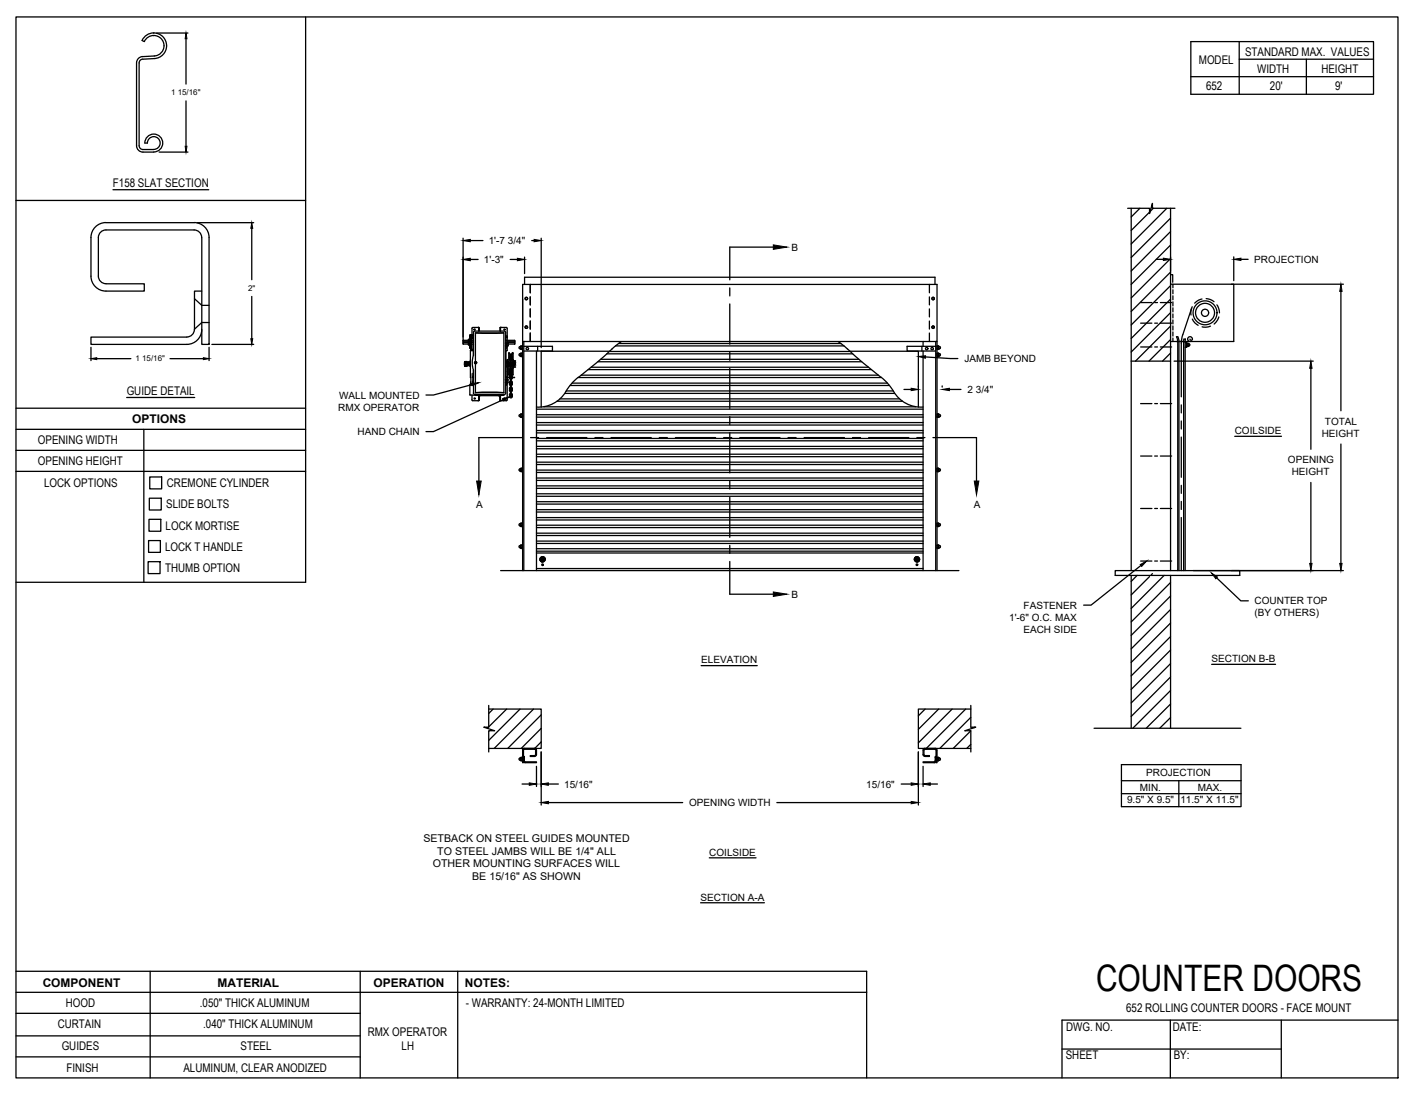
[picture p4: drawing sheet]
<svg xmlns="http://www.w3.org/2000/svg" width="279mm" height="216mm" viewBox="0 0 279 216" stroke-linecap="round" stroke-linejoin="round" font-family="sans-serif">
<!-- layer: ANNOTATIONS -->
<g fill="none" stroke="#000" stroke-width=".25">
<path d="M30.9 6.5h6.2M36.7 7.6v9M36.7 19.9v9M31.4 30h5.7M38.9 43.9h11.2M49.7 45.1v10.1M49.7 58.5v8.3M91.4 47v20.1M92.8 47.5h2.5M92.8 51.2h1.5M100.7 51.2h1.4M103.5 50.7v3.3"/>
<path d="M104.9 47.5h.5M106.8 47v21.6M228.1 51.2h1.5M231 50.7v2.8M243 56.1h22.1M243.4 50.7v4.7M244.9 51.2h1.4M264.6 57.5v23.6M17.9 68.5v2.7M19.1 70.8h6.7M33.5 70.8h6.6M41.3 68.5v2.7"/>
<path d="M41.8 68h8.3M93.1 75.9l-7.6 2.1h-1.4M99.3 78.9l-13.8 6.3h-1.4M178.4 76.9h1.4M181.2 76.2v.2M182.6 70.4l6.4 .4M185.9 76.2v.2M187.3 76.9h2.3M231.7 71.3h27.4M258.7 72.7v16M243.6 86.1h9.3M258.7 95.2v16"/>
<path d="M264.6 87.6v23.6M225.1 111.6l-9.8 7.8h-1.5M235.4 112.6h29.7M240.1 114l4.7 4.6h1.5M138.3 131.4h11.1M239.1 131.1h12.6M103 154.7h1.4M105.9 151.2v4M106.8 148.4v10.5M108.2 158.4h26.5M108.2 154.7h2M153.3 158.4h26.5"/>
<path d="M177.8 154.7h2M181.2 148.4v10.5M182.1 151.2v4M183.6 154.7h1.4M221.3 150.9h23.6v8.3h-23.6zM221.3 154.1h23.6M221.3 156.6h23.6M232.6 154.1v5.1M138.2 178.2h12.6M140 169.3h9.2"/>
</g>
<g fill="#000" stroke="#000" stroke-width=".2">
<path d="M36.7 6.5l.2 1.1h-.4zM36.5 28.9h.4l-.2 1.1zM49.7 43.9l.2 1.2h-.4zM91.4 47.5l1.4-.3v.5zM91.4 51.2l1.4-.2v.5zM102.1 51l1.4 .2-1.4 .3zM105.4 47.2l1.4 .3-1.4 .2zM229.6 50.9l1.4 .3-1.4 .2zM243.4 51.2l1.5-.3v.5zM264.6 56.1l.2 1.4h-.4zM17.9 70.8l1.2-.2v.4zM40.1 70.6l1.2 .2-1.2 .2z"/>
<path d="M49.5 66.8h.4l-.2 1.2zM93 75.7l1.5-.2-1.3 .6zM99.2 78.7l1.3-.4-1.1 .8zM179.8 76.6l1.4 .3-1.4 .2zM181.2 70.4l1.4-.2v.5zM185.9 76.9l1.4-.3v.5zM258.7 71.3l.2 1.4h-.5zM225 111.4l1.3-.7-1 1.1zM239 113.1l1.2 .8-.3 .3zM258.4 111.2h.5l-.2 1.4zM264.4 111.2h.4l-.2 1.4zM104.4 154.5l1.5 .2-1.5 .3z"/>
<path d="M106.8 158.4l1.4-.2v.4zM106.8 154.7l1.4-.2v.5zM179.8 158.2l1.4 .2-1.4 .2zM179.8 154.5l1.4 .2-1.4 .3zM182.1 154.7l1.5-.2v.5z"/>
</g>
<!-- layer: RMX OPERATOR LH -->
<g fill="none" stroke="#000" stroke-width=".25">
<path d="M103.5 56.1v-1.4h81v1.4M104.6 56.1v1.7M104.6 58.6v1.6M183.4 56.1v1.7M183.4 58.6v1.6M222.5 41.1h4.3v1l.6-2v1h4.4M223.2 41.1v71.5M224.9 41.1l-1.7 1.7M225.1 59.7h2.2M226.8 41.9l-3.6 3.6M227.6 41.1l-.7 .6M227.8 59.7h.6"/>
<path d="M229 59.7h2.2M230.2 41.1l-7 7.1M231 56.1h12.4v11.3h-12.4M231 54.2h.4v1.5M231 43.1l-7.8 7.7M231 45.7l-7.8 7.8M231 48.4l-7.8 7.7M231 51l-7.8 7.8M231 41.1v71.5M231 53.7l-7.8 7.8M231 56.4l-7.8 7.7M231 59l-7.8 7.8"/>
<path d="M231.4 56.1v.7M231.4 57.2v.8M231.4 58.4v.8M231.4 59.6v.8M237.2 59l-.7 .2-.8 .6M238 58.9l.8 .2 .7 .4M91.4 67.4h1M91.4 67.6h1M91.4 67.9h1M91.4 67.2h1M91.4 67.2v.7M91.4 67.2v.2"/>
<path d="M91.4 67.6v.3M91.7 72v.1M91.7 71.7h.1M91.7 72.1h.1M91.7 71.6h.1M91.7 71.4l.4-.1 .1 .1M91.7 71.4h.2l-.2 .1v.1h.4M91.7 71.4v.3v-.1M91.7 71.6v.6M91.7 71.8h.1M91.7 71.8v.3h.4M91.7 72.1l.2 .1h-.2"/>
<path d="M91.8 71.4v.1M91.8 72.1v.1M91.8 71.8h.1M91.8 71.8l.1 .1M91.9 71.9h-.2M92.1 71.6l.1-.1v.7M92.1 72l.1 .2M92.1 71.6l.1 .2M92.1 71.8v.3M92.2 72.2l-.1 .1-.4-.1M92.2 71.8v.3M92.2 72.1h.1"/>
<path d="M92.2 71.6l.1 .5h.1M92.2 71.6l.1-.1 .1 .6M92.3 72.1h-.1M92.4 71.6l.1-.1v.6M92.4 71.6h.1M92.4 71.6l.1 .6v-.1M92.4 72.1h.1M92.4 68l.4 .1M92.4 67v1.1M92.5 71.6l.1-.1 .1 .6M92.5 71.6h.1M92.5 71.6l.1 .5h.1"/>
<path d="M92.5 72.1h.1M92.6 71.5l.2 .3zM92.6 71.6h.1M92.7 72.1h.1M92.8 71.6h.1M92.8 75.9v2.1M92.8 66.4h.2M92.8 66.7h.2M92.8 67.8h.1M92.8 78h1M92.8 68h.2M92.8 67.8h.2"/>
<path d="M92.8 68.5h.1M92.8 68.6h.2M92.8 68.4h.2M92.8 68.3h.1M92.8 68.2h.2M92.8 68.1h.2M92.8 67.6h.2M92.8 67.5h.2M92.8 67.4h.2M92.8 67.3h.2M92.8 67h.2M92.8 67.1h.2"/>
<path d="M92.8 66.9h.2M92.8 66.8h.2M92.8 66.5h.2M92.8 66.3h.1M92.8 66.2h.2M92.8 66.1h.2M92.8 68.7h.2M92.8 66.1h.2v2.7h-.2zM92.8 66.8h.1M92.8 66.4h.1M92.8 68.6h.1M92.8 68.3h.2"/>
<path d="M92.8 67.9h.1M92.8 67.5h.1M92.8 67.1h.1M92.8 71.3h.1M92.8 72.4h.1M92.8 71.4v.9M92.8 66.2h.1M92.8 71.3v1.1M92.8 67.7h.1M92.8 68.4h.1M92.8 67.3h.1M92.8 67h.1"/>
<path d="M92.8 66.6h.1M92.8 67h-.4M92.8 66.1v2.7M92.9 75.8l-.1 .2 .6-.1M92.9 75.4v.6M92.9 73.7v2.3M92.9 69.2h.1M92.9 66.1v2.7M92.9 68.4h.1M92.9 68.1h.1M92.9 67h.1M92.9 67.7h.1"/>
<path d="M92.9 67.3h.1M92.9 66.6h.1M92.9 66.8h.4M92.9 66.4h.1M92.9 68.6h.1M92.9 67.9h.1M92.9 67.5h.1M92.9 67.1h.1M92.9 66.8h.1M93 67.8h.1M93 68.5h.1M93 68.3h.1"/>
<path d="M93 66.3h.1M93 69.2h.1M93 76h.1M93 67.4h.4M93 75.9v.1M93.1 69.2h.1M93.1 78.9l.2 .2h1.1M93.1 64.8v1.4M93.1 66.8v.4M93.1 67.9v1.3M93.1 78v.9M93.2 69.2h.1"/>
<path d="M93.3 69.2h.1M93.3 66.8h.1M93.3 66.2h.1M93.3 66.2h-.4M93.3 74.5h.1M93.3 66.2v.6M93.3 73.7v2.2M93.3 66.6h.1M93.3 66.4h.1M93.3 75.4h.1M93.4 75.8h.1M93.4 75.8v.1"/>
<path d="M93.4 69.2h-.6l.1 5.3M93.4 75.2h.1M93.4 77.6l.3 .3M93.4 75.6v.2M93.4 70.1l-.2 1.5 .2 1.5v4.5M93.4 67.9h-.6M93.4 67.2h-.6M93.4 66.3v.4M93.4 67.6h-.6M93.6 77.8l.3 .2h.7v-.1M93.7 65.3l-.3 .3v4.5M93.7 65.3h5.8"/>
<path d="M93.7 71.6h.3M93.7 71.5h.3v.2h-.3zM93.8 65.7l2.8 .1 2.8-.1M93.8 77.5l2.8-.1 2.8 .1M93.8 71.8v5.7h5.6M94.4 64.6l.1 .1M94.4 64.6l.2 .1M94.4 64.6h-1.1l-.2 .2M94.4 79v.1M94.5 78v1l.1-1M94.5 65.3v-.6l.1 .6M94.5 79l-.1 .1"/>
<path d="M94.6 77.9l.2 .1M94.7 77.9l.1 .1M94.7 77.9h.1M94.8 77.9v.2M98.4 77.9v.2h-3.6M98.4 78.1h.1M98.5 77.9l-.1 .1M98.6 77.9l-.2 .2M98.7 78.2v.8v-.8M98.7 65.3v-.6h.1v.6M98.7 78v.4M98.7 79l.1 .1"/>
<path d="M98.8 64.6l-.1 .1M98.8 64.6l1.2 .1 .1 1.7M99.4 65.7h-5.6v5.7M99.4 65.7v11.8M99.5 65.3l.3 .3v2M99.6 77.8l-.3 .2h-.7v-.1v.1M99.7 75h.5M99.7 75.5h.5l-.4 .6M99.7 68.3h.5l-.4 .6M99.7 67.8h.5v.4M99.7 74.9h.5M99.7 68.2h.5"/>
<path d="M99.8 77.6l-.3 .3h-5.8M99.8 76.1h.1M99.8 74.3l.4 .6M99.8 68.9h.1M99.8 67.1l.4 .7M99.8 66.3v.4M99.8 72.3h.1M99.8 71.4h.1M99.8 71.5h.1M99.8 67.8v.4M99.8 68.3v6.6M99.8 75v.4"/>
<path d="M99.8 75.5v2.1M99.8 66.4h.3M99.8 66.6h.3M99.8 71.5v.8l.3 .1M99.8 67.2h1.7M99.9 71.4v.1M99.9 71.3h-.1M99.9 71.3h.2M99.9 71.3l-.1 .1M99.9 74.5l.2 .1M99.9 75.3l.1 .1M100 75h.1"/>
<path d="M100 75l-.1 .4M100 67.7l-.1 .4 .2 .1M100.1 74.4l.1 .1h1.3l-1.4-.1v-3.4v3.4M100.1 67.4h1.5M100.1 68.5v.6l-.3 .2M100.1 66.4v.2M100.1 73.3h.1M100.1 66.6v.6M100.1 74.6v.1M100.1 75.7v3.2M100.1 78.9l-.2 .2h-1.1M100.1 75.4l.1 .1"/>
<path d="M100.1 71.4v.9M100.1 67.7h.1M100.2 68.2h-.1M100.2 74.9v.5h-.5M100.2 68.2v.1M100.2 71.7v.2M100.2 71.4l.2 .1M100.2 67.9h1.3M100.4 72.2h-.2M100.5 73.9l-.1-4.2 .1 4.3M100.5 73.9h.1M100.5 69.7l.1 .1 .1 .4"/>
<path d="M100.5 75.5v.3l.2 .3M100.5 74.5l.2 .4M100.5 73v.4l.2 .2M100.5 71.8v.3l.2 .3M100.7 73.6l-.2 .3M100.7 75.5v.4M100.7 74.5v-.3l.2-.1v.4M100.7 74.5v.2M100.7 73v.4M100.7 71.8v.4M100.7 70.2h.1M100.7 73.4h.1"/>
<path d="M100.7 75.2l-.2 .2M100.7 73.9l-.1 .1-.1 .5M100.7 72.7l-.2 .3M100.7 71.5l-.2 .2M100.7 70.2l-.2 .3 .1 .5 .1 .2M100.7 76.4l-.1 .1-.1 .5 .2 .3M100.7 77.6l-.1 .1-.1 .5 .3 .3 .3-.3-.1-.5-.1-.1M100.7 73.4h.2M100.7 72.9h.2M100.7 70.5h.2M100.7 72.9l.1-.8 .1 .8M100.7 70.5l.1-.5 .1 .5"/>
<path d="M100.7 73.4v.8M100.7 75.4h.1M100.7 72.9v.1M100.7 71.7h.1M100.7 70.4v.6M100.7 76.6v.5M100.7 77.8v.4l.1 .2 .1-.2v-.4M100.8 74.6l.1 .1-.1 .8zM100.8 70.9h.1l-.1 .9zM100.8 75.8l.1 .1-.1 .8zM100.8 77l.1 .1-.1 .8zM100.8 73.3h.1"/>
<path d="M100.8 73v.3M100.8 70.5v.4M100.8 71.8v.3M100.9 75.4h.1M100.9 72.9v.1M100.9 71.7h.1M100.9 70.4v.6M100.9 76.6v.5M100.9 73.4v.8M100.9 70.2h.1M100.9 73.4h.1M100.9 75.2l.2 .2"/>
<path d="M100.9 73.9l.1 .1 .1 .5M100.9 72.7l.2 .3M100.9 71.5l.2 .2M100.9 70.2l.2 .3v.4l-.2 .3M100.9 76.4l.2 .3v.3l-.2 .3M100.9 73.6v.1M100.9 73v.4M100.9 75.5v.4M100.9 74.5v.2M100.9 71.8v.4M101.1 69.8h.1M101.1 75.5v.3l-.2 .3"/>
<path d="M101.1 74.5l-.2 .4M101.1 73v.4l-.2 .2M101.1 71.8v.3l-.2 .3M101.2 69.7v4.3l-.2-.3M101.2 69.7l-.2 .1-.1 .4M101.2 69.7v4.3M101.2 71v1.6M101.3 72.3h.4M101.3 71.4h.4M101.3 72.5h.4M101.3 71.2h.4M101.3 71.5l.1 .5"/>
<path d="M101.3 71.5h.1M101.3 71.6h.1M101.3 71.5v.6M101.4 71.5v.5M101.4 71.5v.1M101.4 72v.1M101.4 71.5h.1M101.4 72.1h.1M101.4 71.5v.6M101.5 71.5v.6M101.5 72.1h.3M101.5 71.6h.3"/>
<path d="M101.5 71.8h.1M101.5 71.8h.2h-.2M101.5 67.4v-.2v.7M101.5 67.6v.3M101.6 71.8h.1h-.2M101.6 67.6h-1.9M102.5 70.2l.1 .1M102.6 68.4l.2-.1v.6M102.6 69.8l.2-.1v.6l-.2-.1M102.6 68.4l-.2 .2 .4 .3M102.6 69.8l-.2 .1 .1 .3M102.8 68.8h.3"/>
<path d="M102.8 68.4h.3M102.8 69.9h.3M102.8 70.4h.3M102.8 70.2h.3M102.8 68.4v.5l.3 .1M102.8 69.8v.4M102.8 70.2v.2M102.8 68.2v.2M102.8 69.7v.1M102.8 68.3h.3v.1M102.8 69.7h.3M103.1 68.4v.6"/>
<path d="M103.1 69.8v.4M103.1 69.7v.1M103.1 70.2v.2M103.1 67.4h81.8v-11.3h-81.8v56.5M103.4 68.3h5.6v1h-5.6M103.4 67.4v45.2M104.6 61v1.5M104.6 63.4v1.5M104.6 65.7v1.7M105.9 69.3v43.3M106.1 68.3v1M109.9 79.2h68.2"/>
<path d="M110.5 78.7h67M111.5 77.6h65M111.8 77.2h64.4M112.5 76.1h63M112.9 75.6h62.2M114.1 74.4l-1.7 1.8a7.3 7.3 0 0 1-4.3 3.9l-2.2 .2M114.7 74h58.6M116.1 72.9h55.8M116.6 72.5h54.8M118 71.4h52M118.5 70.9h51M119.8 69.8h48.4"/>
<path d="M120.3 69.4h47.4M120.3 69.3h-13.5v11M121.5 68.3h45M122.1 67.8h43.8M122.6 67.4l-8.5 7.1M165.4 67.4l8.5 7.1h-59.8M167.7 69.3h13.5v11M173.9 74.4l1.7 1.8a7.3 7.3 0 0 0 5 4l1.5 .1M181.9 68.3v1M182.1 67.4v.9M182.1 69.3v43.3M183.4 61v1.5"/>
<path d="M183.4 63.4v1.5M183.4 65.7v1.7M184.6 68.3h-5.6v1h5.6M184.6 67.4v45.2M184.9 67.4v45.2M184.9 68.4v-.1h.3v.1M184.9 69.7v.1M184.9 69.8v.4M184.9 68.4v.6l.3-.1v-.5M184.9 70.2v.2h.3M184.9 68.8h.3M184.9 68.4h.3"/>
<path d="M184.9 69.9h.3M184.9 69.7h.3M184.9 70.2h.3M185.2 70.2v.2M185.2 69.8v.4M185.2 69.7v.1M185.3 68.8l-.1 .1M185.3 69.8h-.1v.5l.1-.1M185.3 68.4l-.1-.1v.6M185.4 69.8l.1 .1M185.4 68.4l.1 .1M185.5 69.9v.3"/>
<path d="M185.5 68.5v.3M185.5 70.2l-.1 .1M185.5 68.8l-.1 .1M223.2 71.3h7.8M225.1 68.5h2.2M225.1 79.7h2.2M225.1 63.8h2.2M227.8 68.5h.6M227.8 79.7h.6M227.8 63.8h.6M229 68.5h2.2M229 79.7h2.2"/>
<path d="M229 63.8h2.2M231 61.7l-7.8 7.8M231 64.3l-7 7M231 67l-4.3 4.3M231 69.7l-1.6 1.6M231.4 60.7v.9M231.4 62v.7M231.4 63.1v.8M231.4 64.3v.8M231.4 65.5v.8M231.4 66.7v.7M232.6 67.4v-.3a.6 .6 0 0 0-.5-.7l.3 1v45.2"/>
<path d="M232.6 67.4h1.2v45.2M232.6 67.4v45.2M233.1 79.9v1.6M233.8 67.4l.1-.5h-.3v45.7M233.8 67.6h.3v.9h-.3M234.1 67.9h.3M234.1 67.7v.2M234.1 67.9v.5h.3M234.1 67.7h.3M234.1 68.2h.3M234.4 67.7v.2M234.4 67.9v.5"/>
<path d="M234.4 67.8l.4 .2-.2 .3M234.4 67.8v.5M234.6 68.3h-.2M234.8 66.9l.2 .3 .2-.1a.47 .47 0 0 0-.3-.6 .47 .47 0 0 0-.6 .4 .47 .47 0 0 0 .5 .5M235.1 60.9l-2 6.2v11.2M235.2 60.5l-.2 1v.7M235.3 63a2.44 2.44 0 0 0 1.1 1.2M238.8 64.4l-.9 .2-.7-.1M240.1 60.2l.4 .6 .1 .9M240.5 62.5l-.2 .6-.7 .8M102.6 92.5h.2v.5M102.6 92.5l-.2 .2 .4 .3"/>
<path d="M102.8 82.3l-.4-.3 .4-.2v.5M102.8 92.6v.3h.3v-.3M102.8 92.9v.2h.3M102.8 92.4v.2l.3-.1v-.1h-.3M102.8 81.7v.7M102.8 81.9h.3v.3M102.8 81.7h.3M102.8 82.2h.3M103.1 81.7v.1M103.1 92.9v.2M103.1 82.2v.2h-.3M105.9 96.4h76.2"/>
<path d="M105.9 95.9h76.2M105.9 99.5h76.2M105.9 99h76.2M105.9 97.5h76.2M105.9 97.9h76.2M105.9 93.2h76.2M105.9 92.8h76.2M105.9 94.3h76.2M105.9 94.8h76.2M105.9 90.1h76.2M105.9 89.6h76.2M105.9 91.2h76.2"/>
<path d="M105.9 91.7h76.2M105.9 87h76.2M105.9 86.5h76.2M105.9 88.1h76.2M105.9 88.6h76.2M105.9 85.4h76.2M105.9 85h76.2M105.9 82.3h76.2M105.9 81.9h76.2M105.9 83.4h76.2M105.9 83.9h76.2M105.9 80.8h76.2"/>
<path d="M107.3 80.3h73.4M184.9 92.4h.3v.1h-.3zM184.9 92.6v.3h.3v-.3M184.9 92.9v.2h.3v-.2M184.9 81.8v-.1h.3v.1M184.9 81.9h.3M184.9 82.2h.3M184.9 81.9v.5l.3-.1v-.4M185.3 93h-.1M185.3 92.5h-.1v.5M185.4 92.5l.1 .1M185.5 92.6v.3"/>
<path d="M185.5 81.9v.3M185.5 82.2l-.3 .1M185.5 81.9l-.3-.1 .1 .5M185.5 92.9l-.1 .1M225.1 90h2.2M227.8 90h.6M229 90h2.2M233.1 83.1v1.6M233.1 86.3v7.9M233.1 95.8v1.6M233.1 99v1.5M98.8 112.6h90.4"/>
<path d="M102.5 108.1h.3M102.5 103.7l.1 .1M102.5 103.4v.3M102.6 103.3h.2v.6M102.6 103.8h.2M102.6 107.7l-.2 .1 .1 .2M102.6 103.4h-.1M102.8 107.6h-.2M102.8 107.6v.6M102.8 107.7h.3M102.8 103.4h.3M102.8 103.8h.3"/>
<path d="M102.8 103.4v.3M102.8 103.7v.2h.3M102.8 103.2v.2M102.8 107.5v.6M102.8 103.2h.3v.2M102.8 107.5l.3 .1v.6M103.1 103.4v.3M103.1 108.1h-.3l.3 .1M103.1 103.7v.2M105.9 107.3h76.2M105.9 106.8h76.2M105.9 102.6h76.2"/>
<path d="M105.9 102.2h76.2M105.9 100.6h76.2M105.9 101h76.2M105.9 105.7h76.2M105.9 105.2h76.2M105.9 103.7h76.2M105.9 104.1h76.2M105.9 108.8h76.2M105.9 108.3h76.2M105.9 109.1h76.2M105.9 112.2h76.2M106.9 110.4l-.3 .3"/>
<path d="M106.9 109.9l-.3 .3M106.9 110.5l-.2 .2M106.9 110.5l-.2 .3M107 109.9l-.5 .4M107 110.6l-.3 .2M107.1 110.6l-.3 .2M107.1 109.9l-.6 .5M107.1 109.9l-.5 .6M107.2 109.9l-.6 .7M107.3 109.9l-.7 .7M107.3 110l-.2 .2M107.4 110l-.3 .2"/>
<path d="M107.4 110l-.2 .3M107.5 110.1l-.3 .2M107.5 110.1l-.3 .3M107.5 110.2l-.7 .7M107.5 110.2l-.6 .7M107.5 110.6l-.2 .3M107.6 110.3l-.6 .6M107.6 110.4l-.6 .5M107.6 110.5l-.5 .4M180.4 110.3l.6 .6M180.4 110.4l.6 .5M180.4 110.5l.5 .4"/>
<path d="M180.4 110.2l.7 .7M180.5 110.2l.7 .7M180.5 110.6l.3 .3M180.5 110.1l.3 .3M180.5 110.1l.3 .2M180.7 110l.2 .2M180.7 109.9l.7 .7M180.8 109.9l.6 .7M180.8 109.9l.6 .6M180.9 110.2l-.3-.2 .2 .3M180.9 109.9l.6 .5M180.9 110.6l.3 .2"/>
<path d="M181 109.9l.5 .4M181 110.6l.3 .2M181.1 110.5l.2 .3-.2-.3M181.1 110.4l.3 .3M181.1 109.9l.3 .3M184.9 103.4v.3M184.9 103.7v.2h.3v-.2M184.9 107.7h.3M184.9 103.4h.3M184.9 103.8h.3M185.2 108.1v-.5l-.3-.1v.7h.3v-.1h-.3M185.2 103.4v.3"/>
<path d="M185.2 103.2h-.3v.2M185.2 103.2v.2M185.2 107.6h.1M185.2 107.6v.6M185.3 108.1h-.1M185.3 103.8h-.1M185.3 103.3h-.1v.6M185.4 107.7h.1M185.4 103.4h.1M185.5 107.7v.3M185.5 103.4v.3M185.5 108.1h-.1"/>
<path d="M185.5 103.7l-.1 .1M220 112.6h24.6v1h-24.6zM223.2 113.6v30.1M224.4 113.6l-1.2 1.1M225.1 110.7h2.2M225.1 100.4h2.2M226.8 113.8l-3.6 3.6M227.4 113.2l-.2 .3M227.8 110.7h.6M227.8 100.4h.6M229 110.7h2.2M229 100.4h2.2"/>
<path d="M229.7 113.6l-6.5 6.5M231 113.6v30.1M231 115l-7.8 7.7M231 117.6l-7.8 7.8M233.1 102.1v10.5M96.4 139.9h10.4v7.8h-10.4M96.4 139.2v4.3h-.9l2.1 .7h-1.2v4.2M97.3 139.9l-.9 .9M100 139.9l-3.6 3.5M102.6 139.9l-6.2 6.2M105.3 139.9l-7.8 7.8M182.5 139.9l-1.3 1.4"/>
<path d="M185.2 139.9l-4 4M187.9 139.9l-6.7 6.7M190.5 139.9l-7.7 7.8M191.6 139.9h-10.4v7.8h10.4M191.6 139.2v4.3h.9l-2.1 .7h1.2v4.2M231 120.3l-7.8 7.8M231 123l-7.8 7.7M231 125.6l-7.8 7.8M231 128.3l-7.8 7.8M231 131l-7.8 7.7M231 133.6l-7.8 7.8M231 136.3l-7.5 7.4"/>
<path d="M231 138.9l-4.8 4.8M96.4 143.5l-.2 .2M102.6 149.6l.2-.1v.6M102.6 149.6l-.2 .2 .4 .3M102.8 149.6h.3M102.8 150h.3M102.8 149.6v.5l.3 .1M102.8 149.4v.2M102.8 149.5h.3v.1M103.1 149.6v.6M103.1 150l.4 .2M103.1 149.5v.6"/>
<path d="M103.3 149.3h.2v1h2.4v.2h-2.5l-.1-.3zM103.5 147.8l-.2 .2v2.5h-.2v-2.5M103.5 149.5l-.4 .1M103.5 147.9h2M105.5 147.7l.4 .3-.1 1.1-.3 .2h-.9v-.2l1-.1 .1-1-.2-.2M105.5 147.7h-2l-.4 .3M106.8 141.1l-6.6 6.6M106.8 143.7l-4 4M106.8 146.4l-1.3 1.3M182.1 150.3h2.3l.1-.1v-.9h.2v.9l-.2 .3h-2.4zM182.5 147.8l-.2 .2v.9l.2 .2M182.5 147.7l-.4 .3 .1 1.1 .3 .2"/>
<path d="M182.5 147.7h2l.3 .2 .1 2.6h-.2v-2.5l-.2-.2M182.5 149.1h.9v.2h-.9M182.5 147.9h2M184.5 149.5l.2 .1h.5M184.9 150l-.4 .2M184.9 149.5v.6M184.9 149.5h.3v.7l-.3-.1zM184.9 150h.3M185.3 150l-.1 .1M185.3 149.6l-.1-.1v.6M185.4 149.6l.1 .1M185.5 149.7v.3"/>
<path d="M185.5 150l-.1 .1M191.6 141.6l-6.2 6.1M191.6 144.2l-3.5 3.5M191.6 146.9l-.8 .8M192.3 143.5l-.1 .1M215.9 143.7h29M231 141.6l-2.2 2.1"/>
<circle cx="103.9" cy="58.9" r=".24"/>
<circle cx="184.1" cy="58.9" r=".24"/>
<circle cx="93.7" cy="78.6" r=".12"/>
<circle cx="93.7" cy="65" r=".12"/>
<circle cx="93.8" cy="71.6" r=".16"/>
<circle cx="93.8" cy="71.6" r=".22"/>
<circle cx="99.5" cy="65" r=".12"/>
<circle cx="99.5" cy="78.6" r=".12"/>
<circle cx="103.9" cy="64.6" r=".24"/>
<circle cx="104" cy="68.8" r=".24"/>
<circle cx="182.8" cy="68.8" r=".24"/>
<circle cx="183.9" cy="68.8" r=".24"/>
<circle cx="184.1" cy="64.6" r=".24"/>
<circle cx="237.8" cy="61.7" r="1.87"/>
<circle cx="237.8" cy="61.7" r="2.36"/>
<circle cx="237.8" cy="61.7" r=".71"/>
<circle cx="107.1" cy="110.4" r=".52"/>
<circle cx="107.1" cy="111.5" r=".16"/>
<circle cx="107.1" cy="110.4" r=".16"/>
<circle cx="180.9" cy="110.4" r=".52"/>
<circle cx="180.9" cy="110.4" r=".16"/>
<circle cx="180.9" cy="111.5" r=".16"/>
</g>
<!-- layer: SECTION CUTS -->
<g fill="none" stroke="#000" stroke-width=".25">
<path d="M144 56.8v1.6M144 60v7.9M152.6 48.8h-8.6v6.4M144 69.5v1.6M144 72.7v7.9M103.1 86.4h-8.6v8.5M104.7 86.4h1.6M107.9 86.4h7.9M117.4 86.4h1.6M120.6 86.4h7.9M130.1 86.4h1.6M133.3 86.4h7.9"/>
<path d="M142.8 86.4h1.6M144 82.2v1.6M144 85.4v7.9M144 94.9v1.6M144 98.1v7.9M146 86.4h7.9M155.5 86.4h1.6M158.7 86.4h7.9M168.2 86.4h1.6M171.4 86.4h7.9M180.9 86.4h1.6M184.1 86.4h8.6v8.5"/>
<path d="M144 107.6v1.6M144 110.8v6.5h8.6"/>
</g>
<path d="M152.6 48.3l2.7 .5-2.7 .4zM94 94.9h1l-.5 2.8zM192.2 94.9h.9l-.4 2.8zM152.6 116.8l2.7 .5-2.7 .4z" fill="#000" stroke="#000" stroke-width=".2"/>
<!-- layer: RMX OPERATOR LH -->
<path d="M234.1 68.5h.1" fill="none" stroke="#000" stroke-width=".2"/>
<!-- layer: DETAILS -->
<g fill="none" stroke="#000" stroke-width=".25">
<path d="M28 8l.5 .2M28.1 11.2a1.26 1.26 0 0 0-1.2 1.2v16.4a1.26 1.26 0 0 0 1.3 1.2h2.1a1.77 1.77 0 0 0 1.8-1.8 1.77 1.77 0 0 0-1.8-1.7 1.77 1.77 0 0 0-1.7 1.7h.5a1.27 1.27 0 0 1 1.3-1.2 1.27 1.27 0 0 1 1.2 1.2 1.27 1.27 0 0 1-1.2 1.3h-2.2a.75 .75 0 0 1-.7-.7v-16.4a.75 .75 0 0 1 .7-.7M30.3 6.5a2.51 2.51 0 0 0-2.3 1.5M30.3 7a2.02 2.02 0 0 0-1.8 1.2M30.3 6.5h.1M30.3 7h.1M30.3 7a2.02 2.02 0 0 1 2.1 2 2.02 2.02 0 0 1-2 2l-2.3 .2M30.3 6.5a2.53 2.53 0 0 1 2.6 2.5 2.53 2.53 0 0 1-2.4 2.6l-2.3 .1M20.9 43.9a2.95 2.95 0 0 0-3 3v7.6a2.95 2.95 0 0 0 3 2.9h7.6v-1.4h-7.6a1.49 1.49 0 0 1-1.5-1.5v-7.6a1.49 1.49 0 0 1 1.5-1.5h17.4M20.9 43.9h17.4M38.3 43.9a2.95 2.95 0 0 1 3 3v21.1h-1.5v-21.1a1.54 1.54 0 0 0-1.5-1.5M38.4 58.9l1.4 1.4h1.5"/>
<path d="M39.8 57.4h-1.4v7.6a1.54 1.54 0 0 1-1.5 1.5M39.8 65a2.95 2.95 0 0 1-2.9 3h-19v-1.5h19M41.3 63.6h-1.5l-1.4 1.4"/>
</g>
<path d="M41.3 68h.1" fill="none" stroke="#000" stroke-width=".2"/>
<!-- layer: TITLE BLOCK -->
<g fill="none" stroke="#000" stroke-width=".25">
<path d="M3.2 3.3h272.6v209.4h-272.6zM60.3 3.3v111.6h-57.1M235 8.2h36v10.4h-36zM235 15.1h36M244.5 11.7h26.5M244.5 8.2v10.4M3.2 39.6h57.1M22.3 37.4h18.9M25 78.4h13.4M3.2 88.9h57.1M3.2 93h57.1M3.2 84.7h57.1"/>
<path d="M3.2 80.6h57.1M28.4 84.7v30.2M29.5 98.3h2.3v2.3h-2.3zM29.5 94.1h2.4v2.4h-2.4zM29.2 110.8h2.4v2.4h-2.4zM29.3 106.7h2.3v2.3h-2.3zM29.4 102.5h2.3v2.3h-2.3zM3.2 200h67.9M3.2 195.8h167.8M3.2 191.7h167.8v21M29.6 191.7v21M71.1 191.7v21"/>
<path d="M90.3 191.7v21M3.2 208.6h67.9M3.2 204.4h67.9M209.6 207h43.2M230.9 201.3v11.4M252.8 201.3v11.4M275.8 201.3h-66.2v11.4"/>
</g>
<!-- layer: 0 -->
<path d="M257.8 11.7v6.9" fill="none" stroke="#000" stroke-width=".25"/>
<text font-size="7.2" x="216.3" y="195.5">COUNTER DOORS</text>
<g font-size="2.4">
<text x="245.7" y="11.1">STANDARD MAX. VALUES</text>
<text x="236.6" y="12.7">MODEL</text>
<text x="238" y="17.8">652</text>
<text x="248.1" y="14.4">WIDTH</text>
<text x="250.6" y="17.8">20'</text>
<text x="260.7" y="14.4">HEIGHT</text>
<text x="263.4" y="17.8">9'</text>
<text x="22.3" y="36.9">F158 SLAT SECTION</text>
<text x="25" y="78">GUIDE DETAIL</text>
<text x="26.1" y="83.4">OPTIONS</text>
<text x="7.5" y="87.7">OPENING WIDTH</text>
<text x="7.5" y="91.8">OPENING HEIGHT</text>
<text x="8.7" y="96.2">LOCK OPTIONS</text>
<text x="32.8" y="100.4">SLIDE BOLTS</text>
<text x="32.9" y="96.2">CREMONE CYLINDER</text>
<text x="32.7" y="104.5">LOCK MORTISE</text>
<text x="32.6" y="108.7">LOCK T HANDLE</text>
<text x="32.6" y="112.9">THUMB OPTION</text>
<text x="8.4" y="194.7">COMPONENT</text>
<text x="42.9" y="194.7">MATERIAL</text>
<text x="73.7" y="194.7">OPERATION</text>
<text x="91.7" y="194.7">NOTES:</text>
<text x="11.4" y="202.8">CURTAIN</text>
<text x="13" y="198.8">HOOD</text>
<text x="39.4" y="198.6">.050&quot; THICK ALUMINUM</text>
<text x="40.1" y="202.9">.040&quot; THICK ALUMINUM</text>
<text x="91.9" y="198.6">- WARRANTY: 24-MONTH LIMITED</text>
<text x="210.4" y="203.6">DWG. NO.</text>
<text x="222.2" y="199.8">652 ROLLING COUNTER DOORS - FACE MOUNT</text>
<text x="231.4" y="203.4">DATE:</text>
<text x="12.2" y="207.3">GUIDES</text>
<text x="47.5" y="207.2">STEEL</text>
<text x="72.6" y="204.5">RMX OPERATOR</text>
<text x="79.2" y="207.3">LH</text>
<text x="210.3" y="209.1">SHEET</text>
<text x="231.6" y="209">BY:</text>
<text x="13.1" y="211.5">FINISH</text>
<text x="36.2" y="211.6">ALUMINUM, CLEAR ANODIZED</text>
</g>
<g font-size="2.1">
<text x="83.5" y="166.1">SETBACK ON STEEL GUIDES MOUNTED</text>
<text x="85.4" y="171.2">OTHER MOUNTING SURFACES WILL</text>
<text x="86.3" y="168.7">TO STEEL JAMBS WILL BE 1/4&quot; ALL</text>
<text x="93.2" y="173.7">BE 15/16&quot; AS SHOWN</text>
</g>
<g font-size="2">
<text x="95.5" y="51.9">1'-3&quot;</text>
<text x="96.4" y="48.2">1'-7 3/4&quot;</text>
<text x="156.2" y="49.6">B</text>
<text x="247.5" y="51.9">PROJECTION</text>
<text x="190.3" y="71.5">JAMB BEYOND</text>
<text x="190.9" y="77.6">2 3/4&quot;</text>
<text x="66.7" y="81">RMX OPERATOR</text>
<text x="66.9" y="78.7">WALL MOUNTED</text>
<text x="261.4" y="83.9">TOTAL</text>
<text x="70.6" y="85.9">HAND CHAIN</text>
<text x="243.6" y="85.7">COILSIDE</text>
<text x="260.8" y="86.2">HEIGHT</text>
<text x="254.1" y="91.4">OPENING</text>
<text x="254.9" y="93.8">HEIGHT</text>
<text x="94" y="100.3">A</text>
<text x="192.2" y="100.3">A</text>
<text x="156.2" y="118">B</text>
<text x="247.6" y="119.1">COUNTER TOP</text>
<text x="199.1" y="122.5">1'-6&quot; O.C. MAX</text>
<text x="201.9" y="124.9">EACH SIDE</text>
<text x="202" y="120.1">FASTENER</text>
<text x="247.5" y="121.5">(BY OTHERS)</text>
<text x="138.3" y="130.9">ELEVATION</text>
<text x="239.1" y="130.7">SECTION B-B</text>
<text x="111.3" y="155.4">15/16&quot;</text>
<text x="170.9" y="155.4">15/16&quot;</text>
<text x="226.2" y="153.2">PROJECTION</text>
<text x="136" y="159.1">OPENING WIDTH</text>
<text x="222.4" y="158.5">9.5&quot; X 9.5&quot;</text>
<text x="224.9" y="156.1">MIN.</text>
<text x="232.9" y="158.5">11.5&quot; X 11.5&quot;</text>
<text x="236.3" y="156.1">MAX.</text>
<text x="140" y="168.9">COILSIDE</text>
<text x="138.2" y="177.7">SECTION A-A</text>
</g>
<g font-size="1.6">
<text x="33.8" y="18.8">1 15/16&quot;</text>
<text x="49" y="57.4">2&quot;</text>
<text x="26.7" y="71.3">1 15/16&quot;</text>
</g>
</svg>
